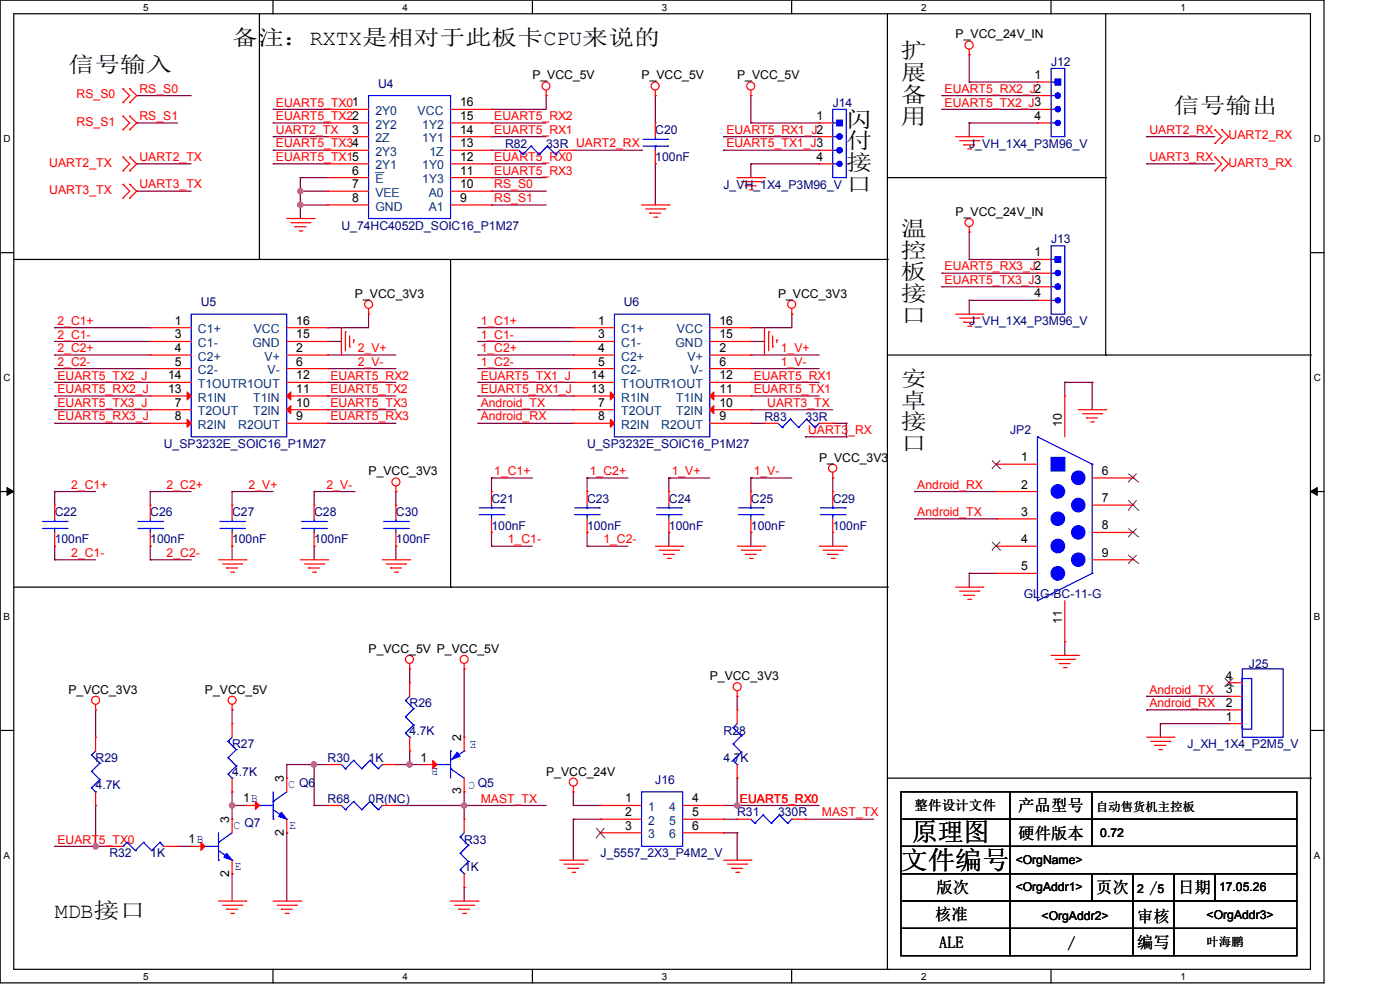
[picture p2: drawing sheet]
<svg xmlns="http://www.w3.org/2000/svg" width="297mm" height="210mm" viewBox="0 0 297 210" stroke-linecap="round" stroke-linejoin="round" font-family="sans-serif">
<path d="M0 0h280.9v208.5h-280.9zM2.9 2.9h275.1v202.7h-275.1z" fill="none" stroke="#000" stroke-width=".25"/>
<g fill="#fff">
<path d="M30.4 .3h1.1v2.4h-1.1z"/>
<path d="M30.4 205.9h1.1v2.3h-1.1z"/>
</g>
<path d="M57.9 0v2.9M57.9 205.6v2.9" fill="none" stroke="#000" stroke-width=".25"/>
<g fill="#fff">
<path d="M85.4 .3h1.1v2.4h-1.1z"/>
<path d="M85.4 205.9h1.1v2.3h-1.1z"/>
</g>
<path d="M112.9 0v2.9M112.9 205.6v2.9" fill="none" stroke="#000" stroke-width=".25"/>
<g fill="#fff">
<path d="M140.4 .3h1.2v2.4h-1.2z"/>
<path d="M140.4 205.9h1.2v2.3h-1.2z"/>
</g>
<path d="M167.9 0v2.9M167.9 205.6v2.9" fill="none" stroke="#000" stroke-width=".25"/>
<g fill="#fff">
<path d="M195.4 .3h1.2v2.4h-1.2z"/>
<path d="M195.4 205.9h1.2v2.3h-1.2z"/>
</g>
<path d="M223 0v2.9M223 205.6v2.9" fill="none" stroke="#000" stroke-width=".25"/>
<g fill="#fff">
<path d="M250.4 .3h1.2v2.4h-1.2z"/>
<path d="M250.4 205.9h1.2v2.3h-1.2z"/>
<path d="M.8 28.2h1.4v2.4h-1.4z"/>
<path d="M278.7 28.2h1.5v2.4h-1.5z"/>
<path d="M.8 78.9h1.4v2.3h-1.4z"/>
<path d="M278.7 78.9h1.5v2.3h-1.5z"/>
</g>
<path d="M0 53.6h2.9M278 53.6h2.9" fill="none" stroke="#000" stroke-width=".25"/>
<g fill="#fff">
<path d="M.8 129.6h1.3v2.3h-1.3z"/>
<path d="M278.7 129.6h1.4v2.3h-1.4z"/>
</g>
<path d="M0 104.3h2.9M278 104.3h2.9" fill="none" stroke="#000" stroke-width=".25"/>
<path d="M1.5 103.4l1.4 .9-1.4 .8zM278 104.3l1.4-.9v1.7z" fill="#000" stroke="#000" stroke-width=".21"/>
<g fill="#fff">
<path d="M.8 180.3h1.3v2.3h-1.3z"/>
<path d="M278.7 180.3h1.4v2.3h-1.4z"/>
</g>
<g fill="none" stroke="#000" stroke-width=".25">
<path d="M55 2.9v52.1M188.3 2.9v202.7M234.6 2.9v72.4M188.3 37.7h46.3M234.6 37.7h.1M2.9 55h185.4M55 55h.1M95.6 55v69.5M188.3 55h.1M188.3 75.3h89.7M234.6 75.3h.1M278 75.3h.1"/>
<path d="M2.9 124.5h185.4M95.6 124.5h.1M188.3 124.5h.1M0 154.9h2.9M278 154.9h2.9M188.3 165.1h89.7M191.1 168h23.2v5.8h-23.2zM191.1 173.8h23.2v5.7h-23.2zM191.1 179.5h23.2v5.8h-23.2zM214.3 168h17.4v5.8h-17.4zM214.3 173.8h17.4v5.7h-17.4zM214.3 179.5h60.8v5.8h-60.8z"/>
<path d="M231.7 168h43.4v5.8h-43.4zM231.7 173.8h43.4v5.7h-43.4zM278 165.1h.1M191.1 185.3h23.2v5.8h-23.2zM191.1 191.1h23.2v5.8h-23.2zM191.1 196.9h23.2v5.8h-23.2zM214.3 185.3h17.4v5.8h-17.4zM214.3 191.1h26.1v5.8h-26.1zM214.3 196.9h26.1v5.8h-26.1zM231.7 185.3h8.7v5.8h-8.7zM240.4 191.1h8.6v5.8h-8.6zM240.4 196.9h8.6v5.8h-8.6z"/>
<path d="M240.4 185.3h8.6v5.8h-8.6zM249 191.1h26.1v5.8h-26.1zM249 196.9h26.1v5.8h-26.1zM249 185.3h8.7v5.8h-8.7zM257.7 185.3h17.4v5.8h-17.4zM188.3 205.6h.1"/>
</g>
<g fill="none" stroke="#800040" stroke-width=".25">
<path d="M205.6 11.6h.1M205.6 17.4h.1M205.6 11.6v5.8M205.6 17.4h14.5M29 20.3h.1M29 26.1h.1M29 34.8h.1M29 26.1h8.7M29 34.8h11.6M29 20.3h11.6M58 29h.1M58 26.1h.1"/>
<path d="M58 23.2h.1M58 31.9h.1M58 34.8h.1M58 26.1h11.5M58 29h11.5M58 31.9h11.5M58 34.8h11.5M58 23.2h11.5M63.7 37.7h.1M63.7 37.7h5.8M63.7 37.7v8.7M104.3 37.7h.1"/>
<path d="M104.3 34.8h.1M104.3 31.9h.1M104.3 29h.1M104.3 26.1h.1M104.3 23.2h.1M104.3 26.1h11.6M104.3 29h11.6M104.3 31.9h2.8M104.3 34.8h11.6M104.3 37.7h11.6M115.9 20.3h.1M115.9 20.3v2.9h-11.6"/>
<path d="M121.6 31.9h14.5M136.1 31.9h.1M139 34.8h.1M139 20.3h.1M139 20.3v5.8M139 34.8v8.7M153.5 29h.1M153.5 31.9h.1M153.5 29h20.3M153.5 31.9h20.3M159.3 20.3h.1M159.3 26.1h.1"/>
<path d="M159.3 34.8h.1M159.3 20.3v5.8M159.3 34.8v2.9M159.3 26.1h14.5M159.3 34.8h14.5M199.8 20.3h.1M199.8 23.2h.1M199.8 23.2h20.3M199.8 20.3h20.3M205.6 26.1h.1M205.6 26.1h14.5M205.6 26.1v2.9"/>
<path d="M243.2 29h.1M243.2 34.8h.1M243.2 29h14.5M243.2 34.8h14.5M29 40.6h.1M29 40.6h11.6M63.7 40.6h.1M63.7 43.5h.1M63.7 40.6h5.8M63.7 43.5h5.8M104.3 40.6h.1M104.3 43.5h.1"/>
<path d="M104.3 40.6h11.6M104.3 43.5h11.6M199.8 58h.1M199.8 58h20.3M205.6 49.2h.1M205.6 55h.1M205.6 49.2v5.8M205.6 55h14.5M11.6 69.5h.1M11.6 72.4h.1M11.6 75.3h.1M11.6 78.2h.1"/>
<path d="M11.6 69.5h20.3M11.6 72.4h20.3M11.6 75.3h20.3M11.6 78.2h20.3M69.5 78.2h.1M69.5 75.3h.1M69.5 69.5h.1M69.5 72.4h.1M69.5 72.4h2.9M69.5 75.3h14.5M69.5 78.2h14.5M78.2 66.6h.1"/>
<path d="M78.2 66.6v2.9h-8.7M101.4 69.5h.1M101.4 72.4h.1M101.4 75.3h.1M101.4 78.2h.1M101.4 69.5h20.2M101.4 72.4h20.2M101.4 75.3h20.2M101.4 78.2h20.2M159.3 78.2h.1M159.3 75.3h.1M159.3 69.5h.1"/>
<path d="M159.3 72.4h.1M159.3 72.4h2.9M159.3 75.3h14.5M159.3 78.2h14.5M168 66.6h.1M168 66.6v2.9h-8.7M199.8 60.8h.1M199.8 60.8h20.3M205.6 63.7h.1M205.6 63.7v2.9M205.6 63.7h14.5M11.6 89.8h.1"/>
<path d="M11.6 86.9h.1M11.6 81.1h.1M11.6 84h.1M11.6 89.8h20.3M11.6 86.9h20.3M11.6 81.1h20.3M11.6 84h20.3M69.5 89.8h.1M69.5 86.9h.1M69.5 84h.1M69.5 81.1h.1M69.5 89.8h14.5"/>
<path d="M69.5 86.9h14.5M69.5 81.1h14.5M69.5 84h14.5M101.4 89.8h.1M101.4 86.9h.1M101.4 81.1h.1M101.4 84h.1M101.4 89.8h20.2M101.4 86.9h20.2M101.4 81.1h20.2M101.4 84h20.2M159.3 89.8h.1"/>
<path d="M159.3 86.9h.1M159.3 84h.1M159.3 81.1h.1M159.3 89.8h2.9M159.3 86.9h17.4M159.3 81.1h14.5M159.3 84h14.5M170.9 92.7h.1M170.9 92.7h8.6M176.7 89.8h2.8M179.5 89.8h.1M179.5 92.7h.1"/>
<path d="M179.5 89.8v2.9M225.9 81.1h.1M225.9 81.1h5.8M225.9 81.1v2.9M231.7 81.1h.1M231.7 81.1v5.8M11.6 104.3h.1M11.6 115.9h.1M11.6 118.7h.1M11.6 104.3v2.8M11.6 115.9v2.8M11.6 104.3h8.7"/>
<path d="M11.6 118.7h8.7M31.9 104.3h.1M31.9 115.9h.1M31.9 118.7h.1M31.9 104.3h8.7M31.9 118.7h8.7M31.9 104.3v2.8M31.9 115.9v2.8M49.2 104.3h.1M49.2 115.9h.1M49.2 104.3h8.8M49.2 104.3v2.8"/>
<path d="M49.2 115.9v2.8M66.6 104.3h.1M66.6 115.9h.1M66.6 104.3h8.7M66.6 104.3v2.8M66.6 115.9v2.8M84 104.3h.1M84 115.9h.1M84 104.3v2.8M84 115.9v2.8M104.3 101.4h.1M104.3 112.9h.1"/>
<path d="M104.3 115.9h.1M104.3 101.4v2.9M104.3 112.9v3M104.3 101.4h8.6M104.3 115.9h8.6M124.5 101.4h.1M124.5 112.9h.1M124.5 115.9h.1M124.5 101.4h8.7M124.5 115.9h8.7M124.5 101.4v2.9M124.5 112.9v3"/>
<path d="M141.9 101.4h.1M141.9 112.9h.1M141.9 101.4h8.7M141.9 101.4v2.9M141.9 112.9v3M159.3 101.4h.1M159.3 112.9h.1M159.3 101.4v2.9M159.3 112.9v3M159.3 101.4h8.7M176.7 101.4h.1M176.7 112.9h.1"/>
<path d="M176.7 101.4v2.9M176.7 112.9v3M194 104.3h.1M194 110.1h.1M194 104.3h17.4M194 110.1h17.4M205.6 121.6h.1M205.6 121.6v2.9M205.6 121.6h5.8M225.9 136.1h.1M225.9 136.1v2.9M20.3 150.6h.1"/>
<path d="M20.3 150.6v5.8M49.2 150.6h.1M49.2 150.6v2.9M86.9 141.9h.1M86.9 159.3h.1M86.9 141.9v2.9M86.9 159.3v2.9M98.5 141.9h.1M98.5 141.9v14.5M156.4 147.7h.1M156.4 147.7v2.9M243.2 147.7h.1"/>
<path d="M243.2 150.6h.1M243.2 147.7h17.4M243.2 150.6h17.4M246.2 153.5h.1M246.2 153.5h14.4M246.2 153.5v2.9M11.6 179.5h.1M11.6 179.5h11.6M20.3 170.9h.1M20.3 179.5h.1M20.3 170.9v8.6M37.7 179.5h.1"/>
<path d="M37.7 179.5h2.9M49.2 170.9h.1M49.2 168h.1M49.2 168v5.8M49.2 170.9h3M60.8 176.7h.1M60.8 162.2h.1M60.8 162.2v2.9M60.8 176.7v14.4M60.8 162.2h8.7M66.6 162.2h.1M66.6 170.9h.1"/>
<path d="M66.6 162.2v8.7M66.6 170.9h2.9M84 162.2h.1M84 170.9h.1M84 170.9h31.9M84 162.2h5.8M89.8 162.2h.1M98.5 170.9h.1M98.5 168h.1M98.5 168v5.8M121.6 168h.1M121.6 173.8h.1"/>
<path d="M121.6 168v2.9h5.8M121.6 173.8v8.7M121.6 173.8h5.8M127.4 170.9h.1M127.4 173.8h.1M153.5 173.8h.1M153.5 176.7h.1M153.5 170.9h.1M153.5 170.9h20.3M153.5 173.8h2.9M153.5 176.7h2.9M156.4 170.9h.1"/>
<path d="M156.4 176.7h.1M156.4 165.1h.1M156.4 165.1v5.8M156.4 176.7v5.8M170.9 173.8h.1M170.9 173.8h14.4M49.2 185.3h.1M49.2 185.3v5.8M98.5 188.3h.1M98.5 188.3v2.8"/>
</g>
<g fill="#f0f" stroke="#f0f" stroke-width=".25">
<circle cx="63.7" cy="43.4" r=".55"/>
<circle cx="63.7" cy="40.6" r=".55"/>
<circle cx="49.2" cy="170.9" r=".55"/>
<circle cx="20.3" cy="179.5" r=".55"/>
<circle cx="66.6" cy="162.2" r=".56"/>
<circle cx="86.9" cy="162.2" r=".56"/>
<circle cx="98.5" cy="170.9" r=".55"/>
<circle cx="156.4" cy="170.9" r=".55"/>
</g>
<g fill="none" stroke="#f00" stroke-width=".25">
<path d="M26.1 18.8h.1M26.1 18.8l1.4 1.5-1.4 1.5M27.5 18.8h.1M27.5 18.8l1.5 1.5-1.5 1.5M115.9 19.1v1.2M139 19.1v1.2M159.3 19.1v1.2M205.6 11.6h.1M205.6 10.5v1.1M220.1 17.4h.1M220.1 17.4h2.9M26.1 21.8h.1"/>
<path d="M26.1 24.6h.1M26.1 27.5h.1M26.1 33.3h.1M26.1 36.2h.1M26.1 39.1h.1M26.1 24.6l1.4 1.5-1.4 1.4M26.1 33.3l1.4 1.5-1.4 1.4M26.1 39.1l1.4 1.5-1.4 1.4M27.5 21.8h.1M27.5 27.5h.1M27.5 24.6h.1M27.5 36.2h.1"/>
<path d="M27.5 33.3h.1M27.5 39.1h.1M27.5 24.6l1.5 1.5-1.5 1.4M27.5 33.3l1.5 1.5-1.5 1.4M27.5 39.1l1.5 1.5-1.5 1.4M69.5 23.2h.1M69.5 26.1h.1M69.5 29h.1M69.5 31.9h.1M69.5 34.8h.1M69.5 37.7h.1M69.5 37.7h8.7"/>
<path d="M69.5 29h8.7M69.5 26.1h8.7M69.5 31.9h8.7M69.5 34.8h8.7M69.5 23.2h8.7M95.6 37.7h8.7M95.6 29h8.7M95.6 26.1h8.7M95.6 31.9h8.7M95.6 34.8h8.7M95.6 23.2h8.7M104.3 23.2h.1"/>
<path d="M104.3 26.1h.1M104.3 29h.1M104.3 31.9h.1M104.3 34.8h.1M104.3 37.7h.1M107.1 31.9h.1M107.1 31.9h3M115.9 20.3h.1M118.7 31.9h2.9M121.6 31.9h.1M139 20.3h.1M139 26.1h.1"/>
<path d="M139 34.8h.1M139 26.1v2.9M139 31.9v2.9M156.4 37.7h5.8M157.3 38.5h4M158.1 39.4h.1M158.1 39.4h2.3M159.3 20.3h.1M161.3 38.5h.1M162.2 37.7h.1M173.8 26.1h.1M173.8 29h.1"/>
<path d="M173.8 31.9h.1M173.8 34.8h.1M173.8 29h2.9M173.8 26.1h2.9M173.8 31.9h2.9M173.8 34.8h2.9M202.7 29h5.8M203.6 29.8h4M204.5 30.7h.1M204.5 30.7h2.3M205.3 31.6h.6M205.9 31.6h.1"/>
<path d="M207.6 29.8h.1M208.5 29h.1M220.1 20.3h.1M220.1 23.2h.1M220.1 26.1h.1M220.1 26.1h2.9M220.1 23.2h2.9M220.1 20.3h2.9M257.7 30.4h.1M257.7 27.5h.1M257.7 36.2h.1M257.7 33.3h.1"/>
<path d="M257.7 27.5l1.5 1.5-1.5 1.4M257.7 33.3l1.5 1.5-1.5 1.4M259.2 30.4h.1M259.2 27.5h.1M259.2 36.2h.1M259.2 33.3h.1M259.2 27.5l1.4 1.5-1.4 1.4M259.2 33.3l1.4 1.5-1.4 1.4M26.1 42h.1M27.5 42h.1M60.8 46.4h5.8M61.7 47.2h4"/>
<path d="M62.6 48.1h.1M62.6 48.1h2.3M63.5 49h.5M64 49h.1M65.7 47.2h.1M66.6 46.4h.1M69.5 40.6h.1M69.5 43.5h.1M69.5 43.5h8.7M69.5 40.6h8.7M95.6 43.5h8.7M95.6 40.6h8.7"/>
<path d="M104.3 40.6h.1M104.3 43.5h.1M136.1 43.5h5.8M137 44.3h4.1M137.8 45.2h.1M137.8 45.2h2.4M138.7 46.1h.6M139.3 46.1h.1M141.1 44.3h.1M141.9 43.5h.1M159 40.3h.6M159.6 40.3h.1"/>
<path d="M205.6 49.2h.1M205.6 48.1v1.1M220.1 55h.1M220.1 58h.1M220.1 55h2.9M220.1 58h2.9M31.9 69.5h.1M31.9 72.4h.1M31.9 75.3h.1M31.9 78.2h.1M31.9 69.5h8.7M31.9 75.3h8.7"/>
<path d="M31.9 72.4h8.7M31.9 78.2h8.7M60.8 69.5h8.7M60.8 75.3h8.7M60.8 72.4h8.7M60.8 78.2h8.7M69.5 75.3h.1M69.5 78.2h.1M69.5 72.4h.1M69.5 69.5h.1M72.4 69.5h.1M72.4 69.5v5.8"/>
<path d="M73.3 70.4h.1M73.3 70.4v4M74.2 73.6h.1M74.2 71.2v2.4M75 72.1h.1M75 72.1v.6M78.2 66.6h.1M78.2 65.4v1.2M121.6 69.5h.1M121.6 72.4h.1M121.6 75.3h.1M121.6 78.2h.1"/>
<path d="M121.6 69.5h8.7M121.6 75.3h8.7M121.6 72.4h8.7M121.6 78.2h8.7M150.6 69.5h8.7M150.6 75.3h8.7M150.6 72.4h8.7M150.6 78.2h8.7M159.3 75.3h.1M159.3 78.2h.1M159.3 72.4h.1M159.3 69.5h.1"/>
<path d="M162.2 69.5h.1M162.2 69.5v5.8M163.1 70.4h.1M163.1 70.4v4M163.9 73.6h.1M163.9 71.2v2.4M164.8 72.1h.1M164.8 72.1v.6M168 66.6h.1M168 65.4v1.2M202.7 66.6h5.8M203.6 67.5h4"/>
<path d="M204.5 68.4h.1M204.5 68.4h2.3M205.3 69.2h.6M205.9 69.2h.1M207.6 67.5h.1M208.5 66.6h.1M220.1 60.8h.1M220.1 63.7h.1M220.1 60.8h2.9M220.1 63.7h2.9M31.9 86.9h.1M31.9 89.8h.1"/>
<path d="M31.9 84h.1M31.9 81.1h.1M31.9 86.9h8.7M31.9 89.8h8.7M31.9 84h8.7M31.9 81.1h8.7M60.8 86.9h8.7M60.8 89.8h8.7M60.8 84h8.7M60.8 81.1h8.7M69.5 89.8h.1M69.5 86.9h.1"/>
<path d="M69.5 84h.1M69.5 81.1h.1M121.6 86.9h.1M121.6 89.8h.1M121.6 84h.1M121.6 81.1h.1M121.6 86.9h8.7M121.6 89.8h8.7M121.6 84h8.7M121.6 81.1h8.7M150.6 86.9h8.7M150.6 89.8h8.7"/>
<path d="M150.6 84h8.7M150.6 81.1h8.7M159.3 89.8h.1M159.3 86.9h.1M159.3 84h.1M159.3 81.1h.1M162.2 89.8h.1M162.2 89.8h2.9M173.8 89.8h2.9M176.7 89.8h.1M211.4 98.5h.1M211.4 98.5h8.7"/>
<path d="M225.9 84h.1M225.9 84v8.7M228.8 86.9h5.8M229.7 87.8h4M230.5 88.6h.1M230.5 88.6h2.3M231.4 89.5h.5M231.9 89.5h.1M233.7 87.8h.1M234.6 86.9h.1M11.6 107.1h.1M11.6 115.9h.1"/>
<path d="M11.6 107.1v3M11.6 112.9v3M31.9 107.1h.1M31.9 115.9h.1M31.9 107.1v3M31.9 112.9v3M46.4 118.7h5.8M47.2 119.6h4.1M49.2 107.1h.1M49.2 115.9h.1M49.2 107.1v3M49.2 112.9v3"/>
<path d="M51.3 119.6h.1M52.2 118.7h.1M63.7 118.7h5.8M64.6 119.6h4.1M66.6 107.1h.1M66.6 115.9h.1M66.6 107.1v3M66.6 112.9v3M68.7 119.6h.1M69.5 118.7h.1M81.1 118.7h5.8M82 119.6h4"/>
<path d="M84 104.3h.1M84 107.1h.1M84 115.9h.1M84 103.1v1.2M84 107.1v3M84 112.9v3M86 119.6h.1M86.9 118.7h.1M104.3 104.3h.1M104.3 112.9h.1M104.3 104.3v2.8M104.3 110.1v2.8"/>
<path d="M124.5 104.3h.1M124.5 112.9h.1M124.5 104.3v2.8M124.5 110.1v2.8M139 115.9h5.8M139.9 116.7h4M140.8 117.6h.1M140.8 117.6h2.3M141.6 118.4h.6M141.9 104.3h.1M141.9 112.9h.1M141.9 104.3v2.8"/>
<path d="M141.9 110.1v2.8M142.2 118.4h.1M143.9 116.7h.1M144.8 115.9h.1M156.4 115.9h5.8M157.3 116.7h4M158.1 117.6h.1M158.1 117.6h2.3M159 118.4h.6M159.3 104.3h.1M159.3 112.9h.1M159.3 104.3v2.8"/>
<path d="M159.3 110.1v2.8M159.6 118.4h.1M161.3 116.7h.1M162.2 115.9h.1M173.8 115.9h5.7M174.6 116.7h4.1M175.5 117.6h.1M175.5 117.6h2.3M176.4 118.4h.6M176.7 101.4h.1M176.7 104.3h.1M176.7 112.9h.1"/>
<path d="M176.7 100.2v1.2M176.7 104.3v2.8M176.7 110.1v2.8M177 118.4h.1M178.7 116.7h.1M179.5 115.9h.1M211.4 104.3h.1M211.4 110.1h.1M211.4 115.9h.1M211.4 115.9h8.7M211.4 104.3h8.7M211.4 110.1h8.7"/>
<path d="M231.7 118.7h8.7M231.7 101.4h8.7M231.7 107.1h8.7M231.7 112.9h8.7M240.4 101.4h.1M240.4 107.1h.1M240.4 112.9h.1M240.4 118.7h.1M48.1 120.5h.1M48.1 120.5h2.3M49 121.4h.5M49.5 121.4h.1"/>
<path d="M65.4 120.5h.1M65.4 120.5h2.4M66.3 121.4h.6M66.9 121.4h.1M82.8 120.5h.1M82.8 120.5h2.4M83.7 121.4h.6M84.3 121.4h.1M202.7 124.5h5.8M203.6 125.4h4M204.5 126.3h.1M204.5 126.3h2.3"/>
<path d="M205.3 127.1h.6M205.9 127.1h.1M207.6 125.4h.1M208.5 124.5h.1M211.4 121.6h.1M211.4 121.6h8.7M223 139h5.8M223.9 139.9h4M225.9 136.1h.1M225.9 127.4v8.7M227.9 139.9h.1M228.8 139h.1"/>
<path d="M20.3 150.6h.1M20.3 156.4h.1M20.3 149.4v1.2M20.3 156.4v2.9M49.2 150.6h.1M49.2 153.5h.1M49.2 149.4v1.2M49.2 153.5v2.9M86.9 141.9h.1M86.9 159.3h.1M86.9 144.8h.1M86.9 140.8v1.1"/>
<path d="M86.9 144.8v2.9M86.9 156.4v2.9M98.5 141.9h.1M98.5 156.4h.1M98.5 140.8v1.1M98.5 156.4v2.9M156.4 147.7h.1M156.4 150.6h.1M156.4 146.6v1.1M156.4 150.6v2.9M224.7 140.8h.1M224.7 140.8h2.3"/>
<path d="M225.6 141.6h.6M226.2 141.6h.1M243.2 156.4h5.8M244.1 157.3h4.1M245 158.1h.1M245 158.1h2.3M245.9 159h.5M246.4 159h.1M248.2 157.3h.1M249 156.4h.1M260.6 153.5h.1M260.6 150.6h.1"/>
<path d="M260.6 147.7h.1M260.6 144.8h.1M260.6 153.5h2.9M260.6 150.6h2.9M260.6 147.7h2.9M260.6 144.8h2.9M20.3 170.9h.1M20.3 168v2.9M23.2 179.5h.1M23.2 179.5h2.9M34.8 179.5h2.9M37.7 179.5h.1"/>
<path d="M40.6 179.5h.1M40.6 179.5h2.9M49.2 173.8h.1M49.2 168h.1M49.2 165.1v2.9M49.2 173.8v2.9M52.2 170.9h.1M52.2 170.9h2.8M60.8 165.1h.1M60.8 176.7h.1M60.8 165.1v2.9M60.8 173.8v2.9"/>
<path d="M69.5 162.2h.1M69.5 170.9h.1M69.5 170.9h2.9M69.5 162.2h2.9M81.1 170.9h2.9M81.1 162.2h2.9M84 162.2h.1M84 170.9h.1M89.8 162.2h.1M89.8 162.2h2.9M98.5 168h.1M98.5 173.8h.1"/>
<path d="M98.5 165.1v2.9M98.5 173.8v2.9M121.6 168h.1M121.6 166.8v1.2M127.4 170.9h.1M127.4 173.8h.1M127.4 176.7h.1M127.4 170.9h8.7M127.4 173.8h8.7M127.4 176.7h8.7M144.8 170.9h8.7M144.8 173.8h8.7"/>
<path d="M144.8 176.7h8.7M153.5 170.9h.1M153.5 173.8h.1M153.5 176.7h.1M156.4 173.8h.1M156.4 165.1h.1M156.4 162.2v2.9M156.4 173.8h2.9M168 173.8h2.9M170.9 173.8h.1M46.4 191.1h5.8M47.2 192h4.1"/>
<path d="M48.1 192.9h.1M48.1 192.9h2.3M49 193.8h.5M49.2 185.3h.1M49.2 182.5v2.8M49.5 193.8h.1M51.3 192h.1M52.2 191.1h.1M58 191.1h5.7M58.8 192h4.1M59.7 192.9h.1M59.7 192.9h2.3"/>
<path d="M60.5 193.8h.6M61.1 193.8h.1M62.9 192h.1M63.7 191.1h.1M95.6 191.1h5.8M96.4 192h4.1M97.3 192.9h.1M97.3 192.9h2.4M98.2 193.8h.6M98.5 188.3h.1M98.5 185.3v3M98.8 193.8h.1"/>
<path d="M100.5 192h.1M101.4 191.1h.1M118.7 182.5h5.8M119.6 183.3h4.1M120.5 184.2h.1M120.5 184.2h2.3M121.4 185h.5M121.9 185h.1M123.7 183.3h.1M124.5 182.5h.1M153.5 182.5h5.8M154.3 183.3h4.1"/>
<path d="M155.2 184.2h.1M155.2 184.2h2.4M156.1 185h.6M156.7 185h.1M158.4 183.3h.1M159.3 182.5h.1"/>
<circle cx="115.8" cy="18.2" r=".85"/>
<circle cx="139" cy="18.2" r=".85"/>
<circle cx="159.3" cy="18.2" r=".85"/>
<circle cx="205.6" cy="9.6" r=".86"/>
<circle cx="205.6" cy="47.2" r=".86"/>
<circle cx="78.2" cy="64.6" r=".85"/>
<circle cx="167.9" cy="64.6" r=".85"/>
<circle cx="176.6" cy="99.3" r=".86"/>
<circle cx="84" cy="102.2" r=".85"/>
<circle cx="86.9" cy="139.9" r=".85"/>
<circle cx="98.5" cy="139.9" r=".85"/>
<circle cx="20.3" cy="148.5" r=".85"/>
<circle cx="49.2" cy="148.5" r=".85"/>
<circle cx="156.4" cy="145.7" r=".85"/>
<circle cx="121.6" cy="165.9" r=".85"/>
</g>
<g fill="none" stroke="#00f" stroke-width=".25">
<path d="M223 14.5h2.9v14.5h-2.9zM223 17.4h.9M223.9 16.8h1.1v1.2h-1.1zM223.9 17.4h.1M78.2 20.3h17.4v26.1h-17.4zM110.1 31.9l.8 .9M110.9 32.8h.1M112.6 31h.1M112.6 31l1.8 1.8M112.6 31l-1.7 1.8M114.4 32.8h.1M116.1 31h.1"/>
<path d="M116.1 31l1.8 1.8M116.1 31l-1.7 1.8M117.9 32.8h.1M118.7 31.9h.1M118.7 31.9l-.8 .9M136.4 31h5.2M136.4 29.5h5.2M139 29.5h.1M139 31h.1M139 29v.5M139 31v.9M141.6 31h.1"/>
<path d="M141.6 29.5h.1M176.7 23.2h2.8v14.5h-2.8zM176.7 26.1h.8M176.7 29h.8M176.7 31.9h.8M176.7 34.8h.8M177.5 25.5h1.2v1.2h-1.2zM177.5 26.1h.1M177.5 29h.1M177.5 31.9h.1M177.5 34.8h.1M223 26.1h.9"/>
<path d="M223 20.3h.9M223 23.2h.9M223.9 20.3h.1M223.9 23.2h.1M223.9 26.1h.1M223 52.2h2.9v14.4h-2.9zM223 55h.9M223 58h.9M223.9 54.5h1.1v1.1h-1.1zM223.9 55h.1M223.9 58h.1M40.6 66.6h20.2v26.1h-20.2z"/>
<path d="M130.3 66.6h20.3v26.1h-20.3zM223 60.8h.9M223 63.7h.9M223.9 60.8h.1M223.9 63.7h.1M165.1 89.8l.8 .9M165.9 90.7h.1M167.7 88.9h.1M167.7 88.9l1.7 1.8M167.7 88.9l-1.8 1.8M169.4 90.7h.1M171.2 88.9h.1"/>
<path d="M171.2 88.9l1.7 1.8M171.2 88.9l-1.8 1.8M172.9 90.7h.1M173.8 89.8h.1M173.8 89.8l-.9 .9M220.1 92.7h.1M220.1 92.7l11.6 5.8M220.1 92.7v34.7M231.7 98.5h.1M231.7 98.5v23.1M9 112.1h5.2M9 110.6h5.2"/>
<path d="M11.6 110.6h.1M11.6 112.1h.1M11.6 110.1v.5M11.6 112.1v.8M14.2 112.1h.1M14.2 110.6h.1M29.3 112.1h5.2M29.3 110.6h5.2M31.9 110.6h.1M31.9 112.1h.1M31.9 110.1v.5M31.9 112.1v.8"/>
<path d="M34.5 112.1h.1M34.5 110.6h.1M46.7 112.1h5.2M46.7 110.6h5.2M49.2 110.6h.1M49.2 112.1h.1M49.2 110.1v.5M49.2 112.1v.8M51.9 112.1h.1M51.9 110.6h.1M64 112.1h5.2M64 110.6h5.2"/>
<path d="M66.6 110.6h.1M66.6 112.1h.1M66.6 110.1v.5M66.6 112.1v.8M69.2 112.1h.1M69.2 110.6h.1M81.4 112.1h5.2M81.4 110.6h5.2M84 110.6h.1M84 112.1h.1M84 110.1v.5M84 112.1v.8"/>
<path d="M86.6 112.1h.1M86.6 110.6h.1M101.6 109.2h5.3M101.6 107.7h5.3M104.3 107.7h.1M104.3 109.2h.1M104.3 107.1v.6M104.3 109.2v.9M106.9 109.2h.1M106.9 107.7h.1M121.9 109.2h5.2M121.9 107.7h5.2"/>
<path d="M124.5 107.7h.1M124.5 109.2h.1M124.5 107.1v.6M124.5 109.2v.9M127.1 109.2h.1M127.1 107.7h.1M139.3 109.2h5.2M139.3 107.7h5.2M141.9 107.7h.1M141.9 109.2h.1M141.9 107.1v.6M141.9 109.2v.9"/>
<path d="M144.5 109.2h.1M144.5 107.7h.1M156.7 109.2h5.2M156.7 107.7h5.2M159.3 107.7h.1M159.3 109.2h.1M159.3 107.1v.6M159.3 109.2v.9M161.9 109.2h.1M161.9 107.7h.1M174 109.2h5.3M174 107.7h5.3"/>
<path d="M176.7 107.7h.1M176.7 109.2h.1M176.7 107.1v.6M176.7 109.2v.9M179.3 109.2h.1M179.3 107.7h.1M220.1 127.4h.1M231.7 121.6h.1M231.7 121.6l-11.6 5.8M20.3 159.3l-.9 .8M48.4 157.3h.1M48.4 157.3l1.7 1.7"/>
<path d="M49.2 156.4l-.8 .9M50.1 159h.1M50.1 159l-1.7 1.7M86 155.5h.1M86 152.1h.1M86 148.6h.1M86 155.5l.9 .9M86 152.1l1.8 1.7M86 148.6l1.8 1.7M86.9 156.4h.1M86.9 147.7l-.9 .9M87.8 153.8h.1"/>
<path d="M87.8 150.3h.1M87.8 153.8l-1.8 1.7M87.8 150.3l-1.8 1.8M95.6 159.3h.1M95.6 159.3v5.8M98.5 159.3h.1M98.5 159.3l-2.9 2M155.5 157.8h.1M155.5 154.3h.1M155.5 157.8l1.8 1.8M155.5 154.3l1.8 1.8M156.4 153.5l-.9 .8"/>
<path d="M157.3 159.6h.1M157.3 156.1h.1M157.3 159.6l-1.8 1.7M157.3 156.1l-1.8 1.7M263.5 141.9h8.7v14.5h-8.7zM263.5 143.9h2.1v10.7h-2.1zM19.4 167.1h.1M19.4 163.6h.1M19.4 160.1h.1M19.4 167.1l.9 .9M19.4 163.6l1.8 1.8M19.4 160.1l1.8 1.8"/>
<path d="M20.3 168h.1M21.2 165.4h.1M21.2 161.9h.1M21.2 165.4l-1.8 1.7M21.2 161.9l-1.8 1.7M26.1 179.5h.1M27 178.7h.1M27 178.7l-.9 .8M27 178.7l1.7 1.7M30.4 178.7h.1M30.4 178.7l-1.7 1.7M30.4 178.7l1.8 1.7"/>
<path d="M33.9 178.7h.1M33.9 178.7l-1.7 1.7M33.9 178.7l.9 .8M43.5 179.5h.1M43.5 179.5h2.9M46.4 178.7h.1M46.4 176.7v5.8M48.4 164.2h.1M48.4 160.7h.1M48.4 164.2l.8 .9M48.4 160.7l1.7 1.8M49.2 165.1h.1"/>
<path d="M49.2 176.7l-2.8 2M50.1 162.5h.1M50.1 162.5l-1.7 1.7M55 170.9h.1M55 170.9h3M58 170h.1M58 173.8h.1M58 171.7l2.8 2.1M58 168v5.8M60.8 173.8h.1M60.8 168l-2.8 2M72.4 162.2l.9 .9"/>
<path d="M72.4 170.9l.9 .8M73.3 163.1h.1M73.3 171.7h.1M75 161.3h.1M75 170h.1M75 161.3l1.8 1.8M75 161.3l-1.7 1.8M75 170l1.8 1.7M75 170l-1.7 1.7M76.8 163.1h.1M76.8 171.7h.1M78.5 161.3h.1"/>
<path d="M78.5 170h.1M78.5 161.3l1.7 1.8M78.5 161.3l-1.7 1.8M78.5 170l1.7 1.7M78.5 170l-1.7 1.7M80.2 163.1h.1M80.2 171.7h.1M81.1 162.2h.1M81.1 170.9h.1M81.1 162.2l-.9 .9M81.1 170.9l-.9 .8M92.7 162.2h.1"/>
<path d="M92.7 162.2h2.9M95.6 163.1h.1M95.6 163.1l2.9 2M97.6 177.5h.1M97.6 177.5l1.8 1.8M98.5 176.7l-.9 .8M99.4 179.3h.1M99.4 179.3l-1.8 1.7M136.1 168h8.7v11.5h-8.7zM155.5 161.3h.1M155.5 161.3l.9 .9M156.4 162.2h.1"/>
<path d="M159.3 173.8l.8 .8M160.1 174.6h.1M161.9 172.9h.1M161.9 172.9l1.7 1.7M161.9 172.9l-1.8 1.7M163.6 174.6h.1M165.4 172.9h.1M165.4 172.9l1.7 1.7M165.4 172.9l-1.8 1.7M167.1 174.6h.1M168 173.8h.1M168 173.8l-.9 .8"/>
<path d="M28.7 180.4h.1M32.2 180.4h.1M46.4 182.5h.1M46.4 180.4l2.8 2.1M49.2 182.5h.1M97.6 184.5h.1M97.6 181h.1M97.6 184.5l.9 .8M97.6 181l1.8 1.8M98.5 185.3h.1M99.4 182.8h.1M99.4 182.8l-1.8 1.7"/>
<circle cx="178.1" cy="31.9" r=".56"/>
<circle cx="178.1" cy="29" r=".55"/>
<circle cx="224.4" cy="20.3" r=".55"/>
<circle cx="224.4" cy="23.2" r=".55"/>
<circle cx="224.4" cy="57.9" r=".55"/>
<circle cx="224.4" cy="60.8" r=".56"/>
</g>
<g fill="#f00" stroke="#f00" stroke-width=".25">
<path d="M39.7 88.9l.9 .9-.9 .8z"/>
<path d="M60.8 86.9l.9-.8v1.7z"/>
<path d="M60.8 84l.9-.9v1.7z"/>
<path d="M39.7 83.1l.9 .9-.9 .8z"/>
<path d="M129.5 88.9l.8 .9-.8 .8z"/>
<path d="M150.6 86.9l.8-.8v1.7z"/>
<path d="M150.6 84l.8-.9v1.7z"/>
<path d="M129.5 83.1l.8 .9-.8 .8z"/>
<path d="M42.6 178.7l.9 .8-.9 .9z"/>
<path d="M54.2 170l.8 .9-.8 .8z"/>
<path d="M91.8 161.3l.9 .9-.9 .8z"/>
</g>
<g fill="#00f" stroke="#00f" stroke-width=".25">
<path d="M48.1 181l1.1 1.5-1.7-.6z"/>
<path d="M59.7 172.3l1.1 1.5-1.7-.6z"/>
<path d="M97 159.6l.6 .8-1.7 .6z"/>
<path d="M223.9 54.5h1.1v1.1h-1.1z" fill-rule="evenodd"/>
<path d="M177.5 25.5h1.2v1.2h-1.2z" fill-rule="evenodd"/>
<path d="M223 97h2.9v2.9h-2.9z" fill-rule="evenodd"/>
<path d="M223.9 16.8h1.1v1.2h-1.1z" fill-rule="evenodd"/>
<circle cx="224.4" cy="63.7" r=".55"/>
<circle cx="224.4" cy="57.9" r=".55"/>
<circle cx="224.4" cy="60.8" r=".56"/>
<circle cx="178.1" cy="34.8" r=".55"/>
<circle cx="178.1" cy="29" r=".55"/>
<circle cx="178.1" cy="31.9" r=".56"/>
<circle cx="224.4" cy="104.3" r="1.43"/>
<circle cx="224.4" cy="110.1" r="1.43"/>
<circle cx="224.4" cy="121.6" r="1.44"/>
<circle cx="224.4" cy="115.8" r="1.44"/>
<circle cx="228.7" cy="107.1" r="1.43"/>
<circle cx="228.7" cy="101.3" r="1.43"/>
<circle cx="228.7" cy="118.7" r="1.42"/>
<circle cx="228.7" cy="112.9" r="1.42"/>
<circle cx="224.4" cy="26.1" r=".55"/>
<circle cx="224.4" cy="20.3" r=".55"/>
<circle cx="224.4" cy="23.2" r=".55"/>
</g>
<path d="M79.6 36.6h1.7M81.3 36.6h.1" fill="none" stroke="#004080" stroke-width=".21"/>
<g fill="none" stroke="#804000" stroke-width=".21">
<path d="M210.4 99.4h.1M210.4 97.6l1.8 1.8M212.2 99.4h.1M212.2 97.6l-1.8 1.8M210.4 116.7h.1M210.4 114.9l1.8 1.8M212.2 116.7h.1M212.2 114.9l-1.8 1.8M239.4 102.2h.1M239.4 108.2h.1M239.4 113.9h.1M239.4 119.5h.1"/>
<path d="M239.4 100.5l2.1 1.7M239.4 106.1l2.1 2.1M239.4 112.1l2.1 1.8M239.4 117.7l2.1 1.8M241.1 100.5l-1.7 1.7M241.1 106.1l-1.7 2.1M241.1 112.1l-1.7 1.8M241.1 117.7l-1.7 1.8M241.5 102.2h.1M241.5 108.2h.1M241.5 113.9h.1M241.5 119.5h.1"/>
<path d="M259.8 145.6h.1M259.8 143.9l1.8 1.7M261.6 145.6h.1M261.6 143.9l-1.8 1.7M126.5 177.7h.1M126.5 175.6l1.7 2.1M128.2 177.7h.1M128.2 175.6l-1.7 2.1"/>
</g>
<g font-size="5.5">
<text x="193.5" y="178.5">原理图</text>
<text x="191.1" y="184.2">文件编号</text>
</g>
<g font-size="4.6">
<text x="49.2" y="9.5">备注：RXTX是相对于此板卡CPU来说的</text>
<text x="14.5" y="15.3">信号输入</text>
<text x="191.1" y="12.4">扩</text>
<text x="191.1" y="17">展</text>
<text x="191.1" y="21.6">备</text>
<text x="249" y="24">信号输出</text>
<text x="179.5" y="26.9">闪</text>
<text x="191.1" y="26.2">用</text>
<text x="179.5" y="31.5">付</text>
<text x="179.5" y="36.1">接</text>
<text x="179.5" y="40.7">口</text>
<text x="191.1" y="50">温</text>
<text x="191.1" y="54.7">控</text>
<text x="191.1" y="59.3">板</text>
<text x="191.1" y="63.9">接</text>
<text x="191.1" y="68.5">口</text>
<text x="191.1" y="81.9">安</text>
<text x="191.1" y="86.5">卓</text>
<text x="191.1" y="91.1">接</text>
<text x="191.1" y="95.7">口</text>
<text x="11.6" y="194.8">MDB接口</text>
</g>
<g font-size="3.5">
<text x="216" y="172.1">产品型号</text>
<text x="216" y="177.9">硬件版本</text>
<text x="198.7" y="189.5">版次</text>
<text x="232.5" y="189.5">页次</text>
<text x="243.8" y="189.7">/</text>
<text x="249.9" y="189.5">日期</text>
<text x="198.4" y="195.2">核准</text>
<text x="241.2" y="195.5">审核</text>
<text x="199.3" y="201">ALE</text>
<text x="226.4" y="201.3">/</text>
<text x="241.2" y="201">编写</text>
</g>
<text font-size="2.9" x="194" y="171.9">整件设计文件</text>
<g font-size="2.6">
<text x="202.7" y="8.1">P_VCC_24V_IN</text>
<text x="112.9" y="16.8">P_VCC_5V</text>
<text x="136.1" y="16.8">P_VCC_5V</text>
<text x="156.4" y="16.8">P_VCC_5V</text>
<text x="219.5" y="16.8">1</text>
<text x="97.6" y="22.6">16</text>
<text x="74.7" y="28.4">3</text>
<text x="97.6" y="25.4">15</text>
<text x="97.6" y="28.4">14</text>
<text x="173.2" y="25.4">1</text>
<text x="219.5" y="25.4">4</text>
<text x="97.6" y="31.2">13</text>
<text x="97.6" y="34.1">12</text>
<text x="173.2" y="34.1">4</text>
<text x="74.7" y="37">6</text>
<text x="74.7" y="39.9">7</text>
<text x="97.6" y="37">11</text>
<text x="97.6" y="39.9">10</text>
<text x="74.7" y="42.8">8</text>
<text x="97.6" y="42.8">9</text>
<text x="202.7" y="45.8">P_VCC_24V_IN</text>
<text x="219.5" y="54.4">1</text>
<text x="75.3" y="63.2">P_VCC_3V3</text>
<text x="165.1" y="63.2">P_VCC_3V3</text>
<text x="219.5" y="63.1">4</text>
<text x="37.1" y="68.9">1</text>
<text x="37.1" y="71.8">3</text>
<text x="62.9" y="71.8">15</text>
<text x="62.9" y="68.9">16</text>
<text x="126.9" y="68.9">1</text>
<text x="126.9" y="71.8">3</text>
<text x="152.6" y="71.8">15</text>
<text x="152.6" y="68.9">16</text>
<text x="37.1" y="74.7">4</text>
<text x="37.1" y="77.6">5</text>
<text x="62.9" y="74.7">2</text>
<text x="62.9" y="77.6">6</text>
<text x="126.9" y="74.7">4</text>
<text x="126.9" y="77.6">5</text>
<text x="152.6" y="74.7">2</text>
<text x="152.6" y="77.6">6</text>
<text x="35.6" y="83.4">13</text>
<text x="35.6" y="80.5">14</text>
<text x="62.9" y="83.4">11</text>
<text x="62.9" y="80.5">12</text>
<text x="125.4" y="83.4">13</text>
<text x="125.4" y="80.5">14</text>
<text x="152.6" y="83.4">11</text>
<text x="152.6" y="80.5">12</text>
<text x="37.1" y="86.3">7</text>
<text x="37.1" y="89.2">8</text>
<text x="62.9" y="89.2">9</text>
<text x="62.9" y="86.3">10</text>
<text x="126.9" y="86.3">7</text>
<text x="126.9" y="89.2">8</text>
<text x="152.6" y="89.2">9</text>
<text x="152.6" y="86.3">10</text>
<text x="225.3" y="90.6" transform="rotate(-90 225.3 90.6)">10</text>
<text x="78.2" y="100.8">P_VCC_3V3</text>
<text x="173.8" y="97.9">P_VCC_3V3</text>
<text x="216.6" y="97.8">1</text>
<text x="233.7" y="100.8">6</text>
<text x="216.6" y="103.6">2</text>
<text x="233.7" y="106.5">7</text>
<text x="216.6" y="109.4">3</text>
<text x="233.7" y="112.3">8</text>
<text x="216.6" y="115.2">4</text>
<text x="233.7" y="118.1">9</text>
<text x="216.6" y="121">5</text>
<text x="225.3" y="132.3" transform="rotate(-90 225.3 132.3)">11</text>
<text x="78.2" y="138.4">P_VCC_5V P_VCC_5V</text>
<text x="14.5" y="147.2">P_VCC_3V3</text>
<text x="43.5" y="147.2">P_VCC_5V</text>
<text x="150.6" y="144.2">P_VCC_3V3</text>
<text x="260" y="149.9">2</text>
<text x="260" y="147.1">3</text>
<text x="260" y="144.2">4</text>
<text x="260" y="152.9">1</text>
<text x="89.2" y="161.5">1</text>
<text x="97.8" y="157.3" transform="rotate(-90 97.8 157.3)">2</text>
<text x="60.2" y="165.9" transform="rotate(-90 60.2 165.9)">3</text>
<text x="115.9" y="164.5">P_VCC_24V</text>
<text x="51.6" y="170.2">1B</text>
<text x="97.8" y="168.5" transform="rotate(-90 97.8 168.5)">3</text>
<text x="132.6" y="170.2">1</text>
<text x="132.6" y="173.1">2</text>
<text x="146.9" y="170.2">4</text>
<text x="146.9" y="173.1">5</text>
<text x="232.5" y="172">自动售货机主控板</text>
<text x="40" y="178.9">1B</text>
<text x="48.6" y="174.6" transform="rotate(-90 48.6 174.6)">3</text>
<text x="60.2" y="177.2" transform="rotate(-90 60.2 177.2)">2</text>
<text x="132.6" y="176">3</text>
<text x="146.9" y="176">6</text>
<text x="233.4" y="177.5">0.72</text>
<text x="48.6" y="185.9" transform="rotate(-90 48.6 185.9)">2</text>
<text x="215.5" y="183.3">&lt;OrgName&gt;</text>
<text x="215.5" y="189.1">&lt;OrgAddr1&gt;</text>
<text x="241.2" y="189.4">2</text>
<text x="245.6" y="189.4">5</text>
<text x="258.6" y="189.1">17.05.26</text>
<text x="221" y="195.2">&lt;OrgAddr2&gt;</text>
<text x="256" y="194.9">&lt;OrgAddr3&gt;</text>
<text x="256" y="200.7">叶海鹏</text>
</g>
<g font-size="2.6" fill="#000080">
<text x="223" y="13.9">J12</text>
<text x="80.2" y="18.6">U4</text>
<text x="176.7" y="22.6">J14</text>
<text x="139" y="28.4">C20</text>
<text x="107.1" y="31.3">R82</text>
<text x="115.9" y="31.3">33R UART2_RX</text>
<text x="139" y="34.2">100nF</text>
<text x="205.6" y="31.3">J_VH_1X4_P3M96_V</text>
<text x="153.5" y="40">J_VH_1X4_P3M96_V</text>
<text x="72.4" y="48.7">U_74HC4052D_SOIC16_P1M27</text>
<text x="223" y="51.6">J13</text>
<text x="42.6" y="64.9">U5</text>
<text x="132.3" y="64.9">U6</text>
<text x="205.6" y="69">J_VH_1X4_P3M96_V</text>
<text x="162.2" y="89.2">R83</text>
<text x="170.9" y="89.2">33R</text>
<text x="34.8" y="95">U_SP3232E_SOIC16_P1M27</text>
<text x="124.5" y="95">U_SP3232E_SOIC16_P1M27</text>
<text x="214.3" y="92.1">JP2</text>
<text x="104.3" y="106.6">C21</text>
<text x="124.5" y="106.6">C23</text>
<text x="141.9" y="106.6">C24</text>
<text x="159.3" y="106.6">C25</text>
<text x="176.7" y="106.6">C29</text>
<text x="11.6" y="109.5">C22</text>
<text x="31.9" y="109.5">C26</text>
<text x="49.2" y="109.5">C27</text>
<text x="66.6" y="109.5">C28</text>
<text x="84" y="109.5">C30</text>
<text x="104.3" y="112.4">100nF</text>
<text x="124.5" y="112.4">100nF</text>
<text x="141.9" y="112.4">100nF</text>
<text x="159.3" y="112.4">100nF</text>
<text x="176.7" y="112.4">100nF</text>
<text x="11.6" y="115.3">100nF</text>
<text x="31.9" y="115.3">100nF</text>
<text x="49.2" y="115.3">100nF</text>
<text x="66.6" y="115.3">100nF</text>
<text x="84" y="115.3">100nF</text>
<text x="217.2" y="126.9">GLG-BC-11-G</text>
<text x="265" y="141.6">J25</text>
<text x="86.9" y="150">R26</text>
<text x="86.9" y="155.8">4.7K</text>
<text x="153.5" y="155.8">R28</text>
<text x="20.3" y="161.6">R29</text>
<text x="49.2" y="158.7">R27</text>
<text x="69.5" y="161.6">R30</text>
<text x="78.2" y="161.6">1K</text>
<text x="153.5" y="161.6">4.7K</text>
<text x="251.9" y="158.7">J_XH_1X4_P2M5_V</text>
<text x="20.3" y="167.4">4.7K</text>
<text x="49.2" y="164.5">4.7K</text>
<text x="101.4" y="166.8">Q5</text>
<text x="139" y="166.2">J16</text>
<text x="69.5" y="170.3">R68</text>
<text x="78.2" y="170.3">0R(NC)</text>
<text x="156.4" y="173.2">R31</text>
<text x="165.1" y="173.2">330R</text>
<text x="98.5" y="179">R33</text>
<text x="23.2" y="181.9">R32</text>
<text x="31.9" y="181.9">1K</text>
<text x="98.5" y="184.8">1K</text>
<text x="127.4" y="181.9">J_5557_2X3_P4M2_V</text>
</g>
<g font-size="2.6" fill="#f00">
<text x="16.3" y="20.9">RS_S0</text>
<text x="29.6" y="19.7">RS_S0</text>
<text x="58.5" y="22.6">EUART5_TX01</text>
<text x="200.4" y="19.7">EUART5_RX2_J2</text>
<text x="200.4" y="22.6">EUART5_TX2_J3</text>
<text x="16.3" y="26.7">RS_S1</text>
<text x="29.6" y="25.5">RS_S1</text>
<text x="58.5" y="28.4">UART2_TX</text>
<text x="58.5" y="25.5">EUART5_TX22</text>
<text x="104.9" y="28.4">EUART5_RX1</text>
<text x="104.9" y="25.5">EUART5_RX2</text>
<text x="154.1" y="28.4">EUART5_RX1_J2</text>
<text x="243.8" y="28.4">UART2_RX</text>
<text x="260.6" y="29.6">UART2_RX</text>
<text x="10.5" y="35.3">UART2_TX</text>
<text x="29.6" y="34.2">UART2_TX</text>
<text x="58.5" y="31.3">EUART5_TX34</text>
<text x="58.5" y="34.2">EUART5_TX15</text>
<text x="104.9" y="34.2">EUART5_RX0</text>
<text x="154.1" y="31.3">EUART5_TX1_J3</text>
<text x="243.8" y="34.2">UART3_RX</text>
<text x="260.6" y="35.3">UART3_RX</text>
<text x="10.5" y="41.1">UART3_TX</text>
<text x="29.6" y="40">UART3_TX</text>
<text x="104.9" y="37.1">EUART5_RX3</text>
<text x="104.9" y="40">RS_S0</text>
<text x="104.9" y="42.9">RS_S1</text>
<text x="200.4" y="57.4">EUART5_RX3_J2</text>
<text x="200.4" y="60.2">EUART5_TX3_J3</text>
<text x="12.2" y="68.9">2_C1+</text>
<text x="12.2" y="71.8">2_C1-</text>
<text x="102" y="68.9">1_C1+</text>
<text x="102" y="71.8">1_C1-</text>
<text x="12.2" y="74.7">2_C2+</text>
<text x="12.2" y="77.6">2_C2-</text>
<text x="75.9" y="77.6">2_V-</text>
<text x="75.9" y="74.7">2_V+</text>
<text x="102" y="74.7">1_C2+</text>
<text x="102" y="77.6">1_C2-</text>
<text x="165.6" y="77.6">1_V-</text>
<text x="165.6" y="74.7">1_V+</text>
<text x="12.2" y="80.5">EUART5_TX2_J</text>
<text x="12.2" y="83.4">EUART5_RX2_J</text>
<text x="70.1" y="83.4">EUART5_TX2</text>
<text x="70.1" y="80.5">EUART5_RX2</text>
<text x="102" y="80.5">EUART5_TX1_J</text>
<text x="102" y="83.4">EUART5_RX1_J</text>
<text x="159.9" y="83.4">EUART5_TX1</text>
<text x="159.9" y="80.5">EUART5_RX1</text>
<text x="12.2" y="89.2">EUART5_RX3_J</text>
<text x="12.2" y="86.3">EUART5_TX3_J</text>
<text x="70.1" y="89.2">EUART5_RX3</text>
<text x="70.1" y="86.3">EUART5_TX3</text>
<text x="102" y="89.2">Android_RX</text>
<text x="102" y="86.3">Android_TX</text>
<text x="162.8" y="86.3">UART3_TX</text>
<text x="171.4" y="92.1">UART3_RX</text>
<text x="104.9" y="100.8">1_C1+</text>
<text x="125.1" y="100.8">1_C2+</text>
<text x="142.5" y="100.8">1_V+</text>
<text x="159.9" y="100.8">1_V-</text>
<text x="15.1" y="103.7">2_C1+</text>
<text x="35.3" y="103.7">2_C2+</text>
<text x="52.7" y="103.7">2_V+</text>
<text x="69.3" y="103.7">2_V-</text>
<text x="194.6" y="103.7">Android_RX</text>
<text x="194.6" y="109.5">Android_TX</text>
<text x="15.1" y="118.2">2_C1-</text>
<text x="35.3" y="118.2">2_C2-</text>
<text x="107.7" y="115.3">1_C1-</text>
<text x="128" y="115.3">1_C2-</text>
<text x="243.8" y="147.1">Android_TX</text>
<text x="243.8" y="150">Android_RX</text>
<text x="102" y="170.3">MAST_TX</text>
<text x="157" y="170.3">EUART5_RX0</text>
<text x="174.4" y="173.2">MAST_TX</text>
<text x="12.2" y="178.9">EUART5_TX0</text>
</g>
<g font-size="2.6" fill="#004080">
<text x="79.6" y="24.4">2Y0</text>
<text x="79.6" y="27.3">2Y2</text>
<text x="88.6" y="24.4">VCC</text>
<text x="89.6" y="27.3">1Y2</text>
<text x="79.6" y="30.2">2Z</text>
<text x="79.6" y="33.1">2Y3</text>
<text x="79.6" y="35.9">2Y1</text>
<text x="89.6" y="30.2">1Y1</text>
<text x="89.6" y="35.9">1Y0</text>
<text x="91.1" y="33.1">1Z</text>
<text x="79.6" y="38.9">E</text>
<text x="79.6" y="41.7">VEE</text>
<text x="89.6" y="38.9">1Y3</text>
<text x="91" y="41.7">A0</text>
<text x="79.6" y="44.7">GND</text>
<text x="91" y="44.7">A1</text>
<text x="42" y="70.7">C1+</text>
<text x="53.8" y="70.7">VCC</text>
<text x="131.8" y="70.7">C1+</text>
<text x="143.6" y="70.7">VCC</text>
<text x="42" y="73.6">C1-</text>
<text x="42" y="76.5">C2+</text>
<text x="53.6" y="73.6">GND</text>
<text x="56.1" y="76.5">V+</text>
<text x="131.8" y="73.6">C1-</text>
<text x="131.8" y="76.5">C2+</text>
<text x="143.3" y="73.6">GND</text>
<text x="145.9" y="76.5">V+</text>
<text x="42" y="79.4">C2-</text>
<text x="42" y="82.3">T1OUTR1OUT</text>
<text x="56.8" y="79.4">V-</text>
<text x="131.8" y="79.4">C2-</text>
<text x="131.8" y="82.3">T1OUTR1OUT</text>
<text x="146.5" y="79.4">V-</text>
<text x="42" y="88.1">T2OUT</text>
<text x="42" y="85.2">R1IN</text>
<text x="53.7" y="88.1">T2IN</text>
<text x="53.7" y="85.2">T1IN</text>
<text x="131.8" y="88.1">T2OUT</text>
<text x="131.8" y="85.2">R1IN</text>
<text x="143.5" y="88.1">T2IN</text>
<text x="143.5" y="85.2">T1IN</text>
<text x="42" y="91">R2IN</text>
<text x="50.5" y="91">R2OUT</text>
<text x="131.8" y="91">R2IN</text>
<text x="140.2" y="91">R2OUT</text>
<text x="137.5" y="172">1</text>
<text x="141.9" y="172">4</text>
<text x="137.5" y="175">2</text>
<text x="137.5" y="177.8">3</text>
<text x="141.9" y="175">5</text>
<text x="141.9" y="177.8">6</text>
</g>
<g font-size="2.6" fill="#00f">
<text x="101.1" y="157.1" transform="rotate(-180 101.1 157.1)">E</text>
<text x="61.1" y="167.1">C Q6</text>
<text x="93" y="162.9" transform="rotate(-180 93 162.9)">B</text>
<text x="100.8" y="165.8" transform="rotate(-180 100.8 165.8)">C</text>
<text x="49.5" y="175.9">C Q7</text>
<text x="61.4" y="175.9">E</text>
<text x="49.8" y="184.5">E</text>
</g>
<g font-size="2.1">
<text x="30.4" y="2.2">5</text>
<text x="85.4" y="2.2">4</text>
<text x="140.4" y="2.2">3</text>
<text x="195.4" y="2.2">2</text>
<text x="250.5" y="2.2">1</text>
<text x=".8" y="30.1">D</text>
<text x="278.7" y="30.1">D</text>
<text x=".8" y="80.8">C</text>
<text x="278.7" y="80.8">C</text>
<text x=".8" y="131.5">B</text>
<text x="278.7" y="131.5">B</text>
<text x=".8" y="182.2">A</text>
<text x="278.7" y="182.2">A</text>
<text x="30.4" y="207.8">5</text>
<text x="85.4" y="207.8">4</text>
<text x="140.4" y="207.8">3</text>
<text x="195.4" y="207.8">2</text>
<text x="250.5" y="207.8">1</text>
</g>
</svg>
